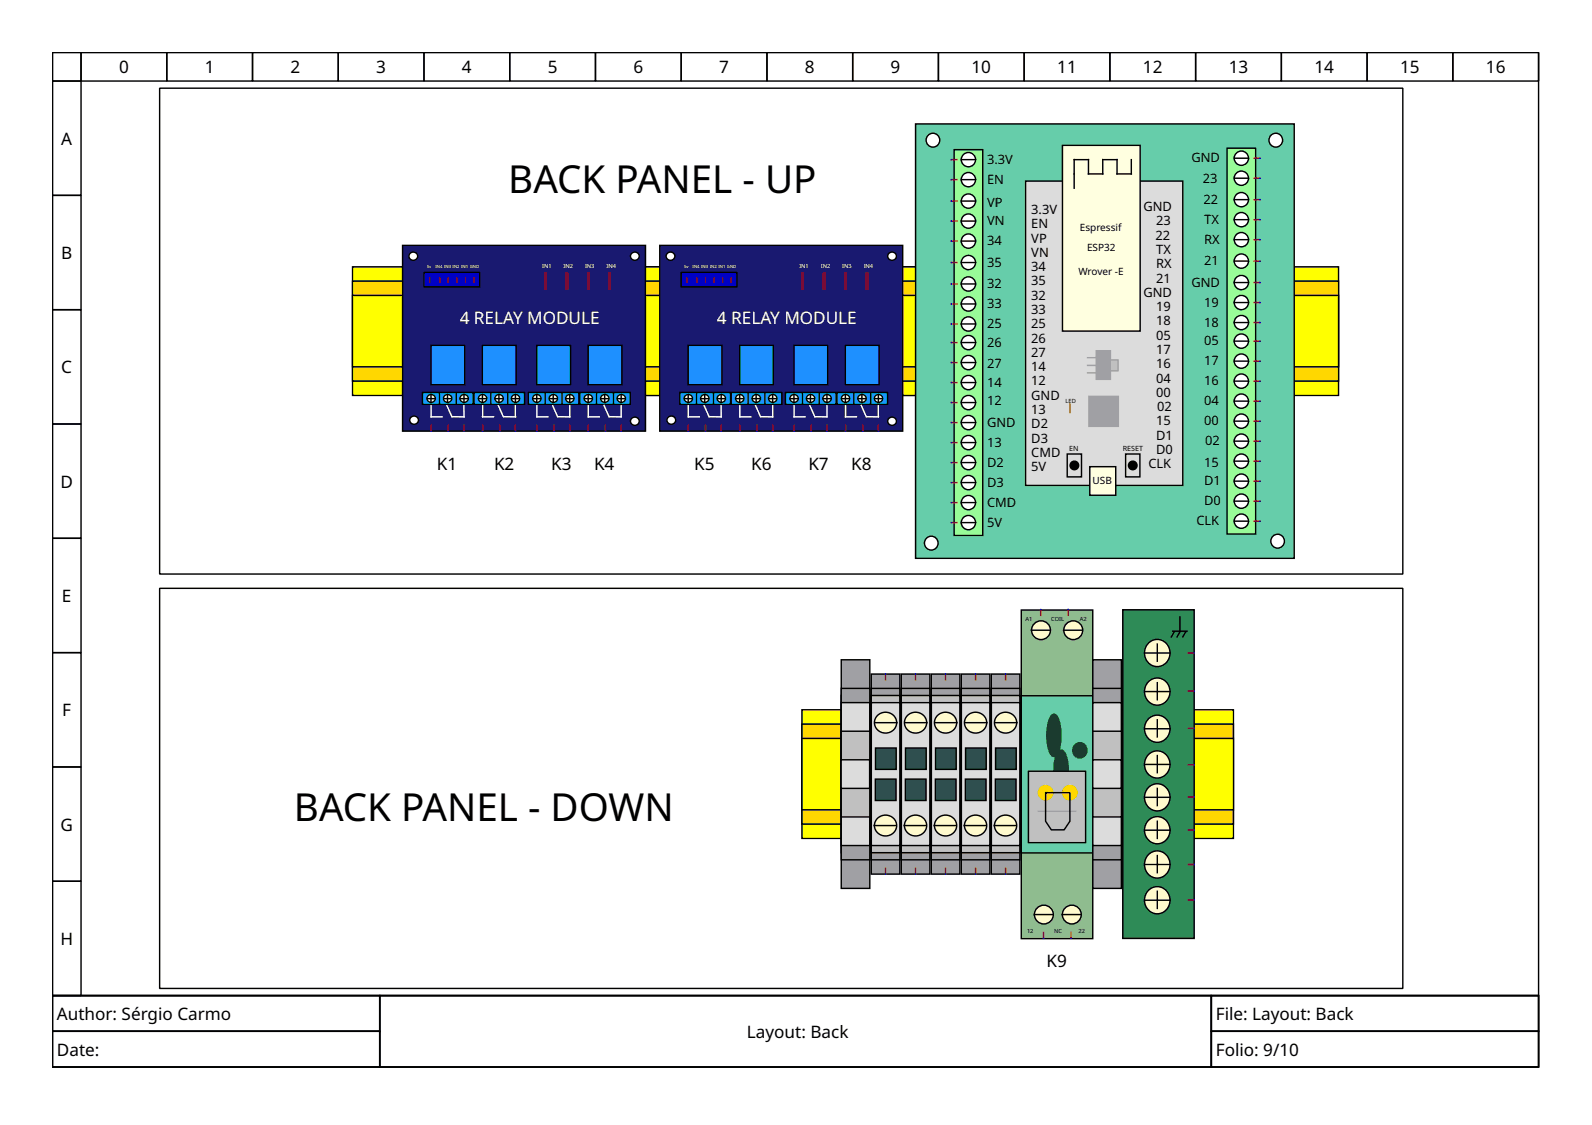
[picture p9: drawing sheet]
<svg xmlns="http://www.w3.org/2000/svg" width="297mm" height="210mm" viewBox="0 0 297 210" stroke-linecap="round" stroke-linejoin="round" font-family="sans-serif">
<g fill="none" stroke="#000" stroke-width=".27">
<path d="M9.8 9.8h277.3v176h-277.3zM9.8 9.8h5.3v5.3h-5.3zM9.8 15.1h5.3v21.4h-5.3zM15.1 9.8h16v5.3h-16zM31.1 9.8h16v5.3h-16zM47.1 9.8h16v5.3h-16zM63.1 9.8h16v5.3h-16zM79.1 9.8h16v5.3h-16zM95.1 9.8h16v5.3h-16zM111.1 9.8h16v5.3h-16zM127.1 9.8h16v5.3h-16zM143.1 9.8h16v5.3h-16z"/>
<path d="M159.1 9.8h16v5.3h-16zM175.1 9.8h16v5.3h-16zM191.1 9.8h16v5.3h-16zM207.1 9.8h16v5.3h-16zM223.1 9.8h16v5.3h-16zM239.1 9.8h16v5.3h-16zM255.1 9.8h16v5.3h-16zM271.1 9.8h16v5.3h-16zM9.8 36.5h5.3v21.3h-5.3zM9.8 57.8h5.3v21.3h-5.3zM9.8 79.1h5.3v21.3h-5.3zM9.8 100.4h5.3v21.4h-5.3z"/>
<path d="M9.8 121.8h5.3v21.3h-5.3zM9.8 143.1h5.3v21.3h-5.3zM9.8 164.4h5.3v21.4h-5.3zM9.8 185.8h277.3v13.3h-277.3zM9.8 185.8h61v6.6h-61zM9.8 192.4h61v6.7h-61zM70.8 185.8h155.2v13.3h-155.2zM226 185.8h61.1v6.6h-61.1zM226 192.4h61.1v6.7h-61.1z"/>
</g>
<path d="M113.8 49.8h135.9v24h-135.9z" fill-rule="evenodd" fill="#ff0" stroke="#000" stroke-width=".27"/>
<path d="M113.8 52.4h135.9v18.7h-135.9z" fill-rule="evenodd" fill="#ffd700" stroke="#000" stroke-width=".27"/>
<path d="M113.8 55.1h135.9v13.3h-135.9z" fill-rule="evenodd" fill="#ff0" stroke="#000" stroke-width=".27"/>
<path d="M29.8 16.5h231.9v90.6h-231.9zM29.8 109.8h231.9v74.6h-231.9z" fill="none" stroke="#000" stroke-width=".27"/>
<path d="M65.8 49.8h136v24h-136z" fill-rule="evenodd" fill="#ff0" stroke="#000" stroke-width=".27"/>
<path d="M65.8 52.4h136v18.7h-136z" fill-rule="evenodd" fill="#ffd700" stroke="#000" stroke-width=".27"/>
<g fill="#ff0" stroke="#000" stroke-width=".27">
<path d="M65.8 55.1h136v13.3h-136z" fill-rule="evenodd"/>
<path d="M149.6 132.4h80.5v24h-80.5z" fill-rule="evenodd"/>
</g>
<path d="M149.6 135.1h80.5v18.7h-80.5z" fill-rule="evenodd" fill="#ffd700" stroke="#000" stroke-width=".27"/>
<path d="M149.6 137.8h80.5v13.3h-80.5z" fill-rule="evenodd" fill="#ff0" stroke="#000" stroke-width=".27"/>
<path d="M209.5 113.8h13.3v61.3h-13.3z" fill-rule="evenodd" fill="#2e8b57" stroke="#000" stroke-width=".27"/>
<g fill="#fffacd" stroke="#000" stroke-width=".27">
<path d="M214.4 119.9a2.49 2.49 0 0 1 3.6 .7 2.49 2.49 0 0 1-1 3.5 2.5 2.5 0 0 1-3.2-1 2.5 2.5 0 0 1 .6-3.2z" fill-rule="evenodd"/>
<path d="M214.4 127.1a2.49 2.49 0 0 1 3.6 .7 2.49 2.49 0 0 1-1 3.5 2.5 2.5 0 0 1-3.2-1 2.5 2.5 0 0 1 .6-3.2z" fill-rule="evenodd"/>
<path d="M214.4 146.8a2.49 2.49 0 0 1 3.6 .7 2.49 2.49 0 0 1-1 3.5 2.5 2.5 0 0 1-3.2-1 2.5 2.5 0 0 1 .6-3.2z" fill-rule="evenodd"/>
<path d="M214.4 152.9a2.49 2.49 0 0 1 3.6 .8 2.49 2.49 0 0 1-1 3.5 2.5 2.5 0 0 1-3.2-1 2.5 2.5 0 0 1 .6-3.3z" fill-rule="evenodd"/>
<path d="M214.4 134a2.49 2.49 0 0 1 3.6 .7 2.49 2.49 0 0 1-1 3.5 2.5 2.5 0 0 1-3.2-1 2.5 2.5 0 0 1 .6-3.2z" fill-rule="evenodd"/>
</g>
<path d="M215.9 120.2v3.2" fill="none" stroke="#000" stroke-width=".27"/>
<g fill="#fffacd" stroke="#000" stroke-width=".27">
<path d="M214.4 159.3a2.49 2.49 0 0 1 3.6 .8 2.49 2.49 0 0 1-1 3.5 2.5 2.5 0 0 1-3.2-1 2.5 2.5 0 0 1 .6-3.3z" fill-rule="evenodd"/>
<path d="M214.4 166a2.49 2.49 0 0 1 3.6 .7 2.49 2.49 0 0 1-1 3.5 2.5 2.5 0 0 1-3.2-1 2.5 2.5 0 0 1 .6-3.2z" fill-rule="evenodd"/>
<path d="M214.4 140.7a2.49 2.49 0 0 1 3.6 .7 2.49 2.49 0 0 1-1 3.5 2.5 2.5 0 0 1-3.2-1 2.5 2.5 0 0 1 .6-3.2z" fill-rule="evenodd"/>
</g>
<path d="M190.6 113.8h13.3v61.3h-13.3z" fill-rule="evenodd" fill="#8fbc8f" stroke="#000" stroke-width=".27"/>
<path d="M213.7 121.8h4.6M215.9 141v3.2M215.9 147.1v3.2M215.9 153.2v3.2M215.9 159.6v3.2M215.9 166.3v3.2" fill="none" stroke="#000" stroke-width=".27"/>
<path d="M157 129.8h5.3v29.3h-5.3z" fill-rule="evenodd" fill="#c0c0c0" stroke="#000" stroke-width=".27"/>
<path d="M213.7 129h4.6M213.7 136h4.6M215.9 127.4v3.2M215.9 134.3v3.2M213.7 148.8h4.6M213.7 142.6h4.6M213.7 154.9h4.6M213.7 168h4.6M213.7 161.3h4.6" fill="none" stroke="#000" stroke-width=".27"/>
<g fill="#a0a0a4" stroke="#000" stroke-width=".27">
<path d="M157 123.1h5.3v42.7h-5.3z" fill-rule="evenodd"/>
<path d="M157 128.4h5.3v32h-5.3z" fill-rule="evenodd"/>
</g>
<path d="M203.9 129.8h5.3v29.3h-5.3z" fill-rule="evenodd" fill="#c0c0c0" stroke="#000" stroke-width=".27"/>
<path d="M162.6 125.8h5.3v37.3h-5.3z" fill-rule="evenodd" fill="#a0a0a4" stroke="#000" stroke-width=".27"/>
<path d="M190.6 129.8h13.3v29.3h-13.3z" fill-rule="evenodd" fill="#66cdaa" stroke="#000" stroke-width=".27"/>
<g fill="#a0a0a4" stroke="#000" stroke-width=".27">
<path d="M203.9 123.1h5.3v42.7h-5.3z" fill-rule="evenodd"/>
<path d="M179.4 125.8h5.3v37.3h-5.3z" fill-rule="evenodd"/>
<path d="M203.9 128.4h5.3v32h-5.3z" fill-rule="evenodd"/>
</g>
<circle cx="194.8" cy="170.6" r="1.76" fill="#fffacd" stroke="#000" stroke-width=".27"/>
<g fill="#a0a0a4" stroke="#000" stroke-width=".27">
<path d="M173.8 125.8h5.3v37.3h-5.3z" fill-rule="evenodd"/>
<path d="M168.2 125.8h5.3v37.3h-5.3z" fill-rule="evenodd"/>
</g>
<circle cx="194.2" cy="117.6" r="1.76" fill="#fffacd" stroke="#000" stroke-width=".27"/>
<path d="M185 125.8h5.3v37.3h-5.3z" fill-rule="evenodd" fill="#a0a0a4" stroke="#000" stroke-width=".27"/>
<circle cx="200.3" cy="117.6" r="1.76" fill="#fffacd" stroke="#000" stroke-width=".27"/>
<path d="M185 128.4h5.3v32h-5.3z" fill-rule="evenodd" fill="#a0a0a4" stroke="#000" stroke-width=".27"/>
<path d="M198.4 117.6h3.4" fill="none" stroke="#000" stroke-width=".27"/>
<path d="M162.6 128.4h5.3v32h-5.3z" fill-rule="evenodd" fill="#a0a0a4" stroke="#000" stroke-width=".27"/>
<circle cx="200" cy="170.6" r="1.76" fill="#fffacd" stroke="#000" stroke-width=".27"/>
<path d="M192.4 117.6h3.4" fill="none" stroke="#000" stroke-width=".27"/>
<path d="M173.8 128.4h5.3v32h-5.3z" fill-rule="evenodd" fill="#a0a0a4" stroke="#000" stroke-width=".27"/>
<path d="M193 170.6h3.4" fill="none" stroke="#000" stroke-width=".27"/>
<g fill="#a0a0a4" stroke="#000" stroke-width=".27">
<path d="M179.4 128.4h5.3v32h-5.3z" fill-rule="evenodd"/>
<path d="M168.2 128.4h5.3v32h-5.3z" fill-rule="evenodd"/>
</g>
<path d="M198.2 170.6h3.4" fill="none" stroke="#000" stroke-width=".27"/>
<g fill="#c0c0c0" stroke="#000" stroke-width=".27">
<path d="M168.2 129.8h5.3v29.3h-5.3z" fill-rule="evenodd"/>
<path d="M162.6 129.8h5.3v29.3h-5.3z" fill-rule="evenodd"/>
<path d="M185 129.8h5.3v29.3h-5.3z" fill-rule="evenodd"/>
<path d="M179.4 129.8h5.3v29.3h-5.3z" fill-rule="evenodd"/>
<path d="M173.8 129.8h5.3v29.3h-5.3z" fill-rule="evenodd"/>
</g>
<g fill="#dcdcdc" stroke="#000" stroke-width=".27">
<path d="M168.2 131.1h5.3v26.7h-5.3z" fill-rule="evenodd"/>
<path d="M185 131.1h5.3v26.7h-5.3z" fill-rule="evenodd"/>
<path d="M173.8 131.1h5.3v26.7h-5.3z" fill-rule="evenodd"/>
<path d="M179.4 131.1h5.3v26.7h-5.3z" fill-rule="evenodd"/>
<path d="M162.6 131.1h5.3v26.7h-5.3z" fill-rule="evenodd"/>
</g>
<g fill="#2f4f4f" stroke="#000" stroke-width=".27">
<path d="M180.2 139.6h3.8v3.9h-3.8z" fill-rule="evenodd"/>
<path d="M169 139.6h3.8v3.9h-3.8z" fill-rule="evenodd"/>
<path d="M185.8 139.6h3.8v3.9h-3.8z" fill-rule="evenodd"/>
<path d="M163.4 139.6h3.8v3.9h-3.8z" fill-rule="evenodd"/>
<path d="M174.6 139.6h3.8v3.9h-3.8z" fill-rule="evenodd"/>
<path d="M174.5 145.4h3.9v4h-3.9z" fill-rule="evenodd"/>
<path d="M163.3 145.4h3.9v4h-3.9z" fill-rule="evenodd"/>
<path d="M168.9 145.4h3.9v4h-3.9z" fill-rule="evenodd"/>
<path d="M185.7 145.4h3.9v4h-3.9z" fill-rule="evenodd"/>
<path d="M180.1 145.4h3.9v4h-3.9z" fill-rule="evenodd"/>
</g>
<g fill="#fffacd" stroke="#000" stroke-width=".27">
<path d="M163.8 152.7a2 2 0 0 1 3 0 2 2 0 0 1-.5 3 1.99 1.99 0 0 1-2.6-.4 1.99 1.99 0 0 1 .1-2.6z" fill-rule="evenodd"/>
<path d="M186.2 152.7a2 2 0 0 1 3 0 2 2 0 0 1-.5 3 1.99 1.99 0 0 1-2.6-.4 1.99 1.99 0 0 1 .1-2.6z" fill-rule="evenodd"/>
<path d="M175 152.7a2 2 0 0 1 3 0 2 2 0 0 1-.5 3 1.99 1.99 0 0 1-2.6-.4 1.99 1.99 0 0 1 .1-2.6z" fill-rule="evenodd"/>
<path d="M169.4 152.7a2 2 0 0 1 3 0 2 2 0 0 1-.5 3 1.99 1.99 0 0 1-2.6-.4 1.99 1.99 0 0 1 .1-2.6z" fill-rule="evenodd"/>
<path d="M180.6 152.7a2 2 0 0 1 3 0 2 2 0 0 1-.5 3 1.99 1.99 0 0 1-2.6-.4 1.99 1.99 0 0 1 .1-2.6z" fill-rule="evenodd"/>
</g>
<path d="M163.1 154h4M168.7 154h4M174.3 154h4M179.9 154h4M185.5 154h4" fill="none" stroke="#000" stroke-width=".27"/>
<g fill="#fffacd" stroke="#000" stroke-width=".27">
<path d="M175 133.5a2 2 0 0 1 3 0 2 2 0 0 1-.5 3 1.99 1.99 0 0 1-2.6-.4 1.99 1.99 0 0 1 .1-2.6z" fill-rule="evenodd"/>
<path d="M180.6 133.5a2 2 0 0 1 3 0 2 2 0 0 1-.5 3 1.99 1.99 0 0 1-2.6-.4 1.99 1.99 0 0 1 .1-2.6z" fill-rule="evenodd"/>
</g>
<g fill="#dcdcdc" stroke="#000" stroke-width=".27">
<path d="M157 131.1h5.3v26.7h-5.3z" fill-rule="evenodd"/>
<path d="M203.9 131.1h5.3v26.7h-5.3z" fill-rule="evenodd"/>
</g>
<g fill="#fffacd" stroke="#000" stroke-width=".27">
<path d="M169.4 133.5a2 2 0 0 1 3 0 2 2 0 0 1-.5 3 1.99 1.99 0 0 1-2.6-.4 1.99 1.99 0 0 1 .1-2.6z" fill-rule="evenodd"/>
<path d="M163.8 133.5a2 2 0 0 1 3 0 2 2 0 0 1-.5 3 1.99 1.99 0 0 1-2.6-.4 1.99 1.99 0 0 1 .1-2.6z" fill-rule="evenodd"/>
<path d="M186.2 133.5a2 2 0 0 1 3 0 2 2 0 0 1-.5 3 1.99 1.99 0 0 1-2.6-.4 1.99 1.99 0 0 1 .1-2.6z" fill-rule="evenodd"/>
</g>
<path d="M163.4 134.8h4M169 134.8h4M174.6 134.8h4M180.2 134.8h4M185.8 134.8h4" fill="none" stroke="#000" stroke-width=".27"/>
<path d="M197.4 140.3l.6-.4a1.55 1.55 0 0 1 1 1.4 7.5 7.5 0 0 1-.4 5.4l-.6 .4a1.55 1.55 0 0 1-1.1-1.3 7.5 7.5 0 0 1 .5-5.5z" fill-rule="evenodd" fill="#006400" stroke="#006400" stroke-width=".27"/>
<path d="M191.9 143.9h10.7v13.3h-10.7z" fill-rule="evenodd" fill="#c0c0c0" stroke="#000" stroke-width=".27"/>
<g fill="#ffd700" stroke="#ffa500" stroke-width=".27">
<circle cx="195.1" cy="147.9" r="1.33"/>
<circle cx="199.6" cy="147.9" r="1.33"/>
</g>
<path d="M193.8 151.4h6.9" fill="none" stroke="#a0a0a4" stroke-width=".27"/>
<path d="M195.1 147.9h4.5v5.3l-1 1.6h-2.4l-1.1-1.6v-5.3h.3z" fill="none" stroke="#000" stroke-width=".27"/>
<g fill="#006400" stroke="#006400" stroke-width=".27">
<path d="M196.3 133.4l.3-.1a1.67 1.67 0 0 1 1.1 1.4 9.1 9.1 0 0 1-.5 6.1l-.6 .4a1.67 1.67 0 0 1-1-1.5 9.1 9.1 0 0 1 .5-6z" fill-rule="evenodd"/>
<path d="M200.7 138.8a1.38 1.38 0 0 1 2.1 1.2 1.38 1.38 0 0 1-2.1 1.2 1.5 1.5 0 0 1 0-2.4z" fill-rule="evenodd"/>
</g>
<path d="M203.9 136.4h5.3v16h-5.3z" fill-rule="evenodd" fill="#c0c0c0" stroke="#000" stroke-width=".27"/>
<path d="M203.9 141.8h5.3v5.3h-5.3z" fill-rule="evenodd" fill="#dcdcdc" stroke="#000" stroke-width=".27"/>
<path d="M157 136.4h5.3v16h-5.3z" fill-rule="evenodd" fill="#c0c0c0" stroke="#000" stroke-width=".27"/>
<path d="M156.9 141.8h5.4v5.3h-5.4z" fill-rule="evenodd" fill="#dcdcdc" stroke="#000" stroke-width=".27"/>
<path d="M218.8 117.8h2.7M219.1 117.9l-.5 .9M220.2 115.1v2.7M220.2 117.9l-.6 .9M221.3 117.9l-.6 .9" fill="none" stroke="#000" stroke-width=".27"/>
<g fill="none" stroke="#f00" stroke-width=".27">
<path d="M194.2 113.7v1.1M199.3 113.7v1.1M165.2 125.8v1M170.8 125.8v1M176.4 125.8v1M182 125.8v1M187.6 125.8v1M221.7 121.8h1.1M221.7 135.9h1.1M221.7 129h1.1M221.7 148.7h1.1M221.7 142.7h1.1"/>
<path d="M221.8 154.9h1M165.2 162v1.1M170.8 162v1.1M176.4 162v1.1M182 162v1.1M187.6 162v1.1M194.7 174v1.1M199.8 174v1M221.7 167.9h1.1M221.8 161.3h1"/>
</g>
<g fill="none" stroke="#00f" stroke-width=".27">
<path d="M194.2 113.7h.1M199.3 113.7h.1M165.2 125.8h.1M170.8 125.8h.1M176.4 125.8h.1M182 125.8h.1M187.6 125.8h.1M222.8 121.8h.1M222.8 129h.1M222.8 135.9h.1M222.8 142.7h.1M222.8 148.7h.1"/>
<path d="M222.8 154.9h.1M165.2 163.1h.1M170.8 163.1h.1M176.4 163.1h.1M182 163.1h.1M187.6 163.1h.1M194.7 175.1h.1M199.8 175h.1M222.8 167.9h.1M222.8 161.3h.1"/>
</g>
<path d="M123.1 45.8h45.3v34.6h-45.3z" fill-rule="evenodd" fill="#191970" stroke="#000" stroke-width=".27"/>
<path d="M131.4 75.6l.9 2.2M138 75.1v2.7M141 75.6l.9 2.2M144.2 75.1v2.7M151.1 75.6l.9 2.2M154.3 75.1v2.7M163.9 75.1v2.7" fill="none" stroke="#fff" stroke-width=".27"/>
<path d="M126.8 73.2h9.5v2.2h-9.5z" fill-rule="evenodd" fill="#00bfff" stroke="#000" stroke-width=".27"/>
<path d="M157.8 75.1v2.7" fill="none" stroke="#fff" stroke-width=".27"/>
<path d="M136.4 73.2h9.5v2.2h-9.5z" fill-rule="evenodd" fill="#00bfff" stroke="#000" stroke-width=".27"/>
<path d="M148.2 75.1v2.7" fill="none" stroke="#fff" stroke-width=".27"/>
<g fill="#fff" stroke="#000" stroke-width=".27">
<circle cx="125.1" cy="47.8" r=".8"/>
<circle cx="166.5" cy="47.8" r=".8"/>
</g>
<g fill="#00bfff" stroke="#000" stroke-width=".27">
<path d="M156.2 73.2h9.4v2.2h-9.4z" fill-rule="evenodd"/>
<path d="M146.6 73.2h9.4v2.2h-9.4z" fill-rule="evenodd"/>
</g>
<circle cx="166.5" cy="78.6" r=".8" fill="#fff" stroke="#000" stroke-width=".27"/>
<g fill="#1e90ff" stroke="#000" stroke-width=".27">
<path d="M128.4 64.4h6.3v7.4h-6.3z" fill-rule="evenodd"/>
<path d="M148.1 64.4h6.3v7.4h-6.3z" fill-rule="evenodd"/>
<path d="M138 64.4h6.3v7.4h-6.3z" fill-rule="evenodd"/>
</g>
<path d="M150.2 77.8h-2" fill="none" stroke="#fff" stroke-width=".27"/>
<path d="M157.7 64.4h6.3v7.4h-6.3z" fill-rule="evenodd" fill="#1e90ff" stroke="#000" stroke-width=".27"/>
<path d="M140.1 77.8h-2.1M159.8 77.8h-2" fill="none" stroke="#fff" stroke-width=".27"/>
<g fill="#ffffe0" stroke="#000" stroke-width=".27">
<circle cx="134.6" cy="74.3" r=".77"/>
<circle cx="144.2" cy="74.3" r=".77"/>
<circle cx="154.3" cy="74.3" r=".77"/>
<circle cx="163.9" cy="74.3" r=".77"/>
<circle cx="151.3" cy="74.3" r=".77"/>
</g>
<path d="M142 77.7l2.2 .1" fill="none" stroke="#fff" stroke-width=".27"/>
<circle cx="160.9" cy="74.3" r=".77" fill="#ffffe0" stroke="#000" stroke-width=".27"/>
<path d="M152.1 77.7l2.2 .1M161.7 77.7l2.2 .1" fill="none" stroke="#fff" stroke-width=".27"/>
<g fill="#ffffe0" stroke="#000" stroke-width=".27">
<circle cx="141.1" cy="74.3" r=".77"/>
<circle cx="131.5" cy="74.3" r=".77"/>
</g>
<g fill="none" stroke="#000" stroke-width=".27">
<path d="M130 73.2v2.2M130.8 74.4h1.3M131.5 73.6v1.4M133.1 73.2v2.2M133.9 74.4h1.3M134.6 73.6v1.4M139.6 73.2v2.2M140.4 74.4h1.3M141.1 73.6v1.4M142.7 73.2v2.2M143.5 74.4h1.3M144.2 73.6v1.4"/>
<path d="M149.7 73.2v2.2M150.5 74.4h1.4M151.2 73.6v1.4M152.9 73.2v2.2M153.6 74.4h1.4M154.3 73.6v1.4M159.3 73.2v2.2M160.1 74.4h1.4M160.8 73.6v1.4M162.5 73.2v2.2M163.2 74.4h1.3M163.9 73.6v1.4"/>
</g>
<path d="M160.7 75.6l.9 2.2" fill="none" stroke="#fff" stroke-width=".27"/>
<g fill="#ffffe0" stroke="#000" stroke-width=".27">
<circle cx="138.1" cy="74.3" r=".77"/>
<circle cx="157.8" cy="74.3" r=".77"/>
<circle cx="148.2" cy="74.3" r=".77"/>
<circle cx="128.5" cy="74.3" r=".77"/>
</g>
<path d="M127.7 74.4h1.4M128.4 73.6v1.4M137.3 74.4h1.4M138 73.6v1.4M147.4 74.4h1.4M148.1 73.6v1.4M157 74.4h1.4M157.7 73.6v1.4" fill="none" stroke="#000" stroke-width=".27"/>
<path d="M128.4 75.7v2.1h2.1M134.5 75.7l.1 2.1-2.2-.1" fill="none" stroke="#fff" stroke-width=".27"/>
<circle cx="125.3" cy="78.4" r=".8" fill="#fff" stroke="#000" stroke-width=".27"/>
<path d="M127.1 50.8h10.4v2.7h-10.4z" fill-rule="evenodd" fill="#00f" stroke="#000" stroke-width=".27"/>
<path d="M149.8 51.1v2.7M153.8 51.1v2.7M157.8 51.1v2.7M161.8 51.1v2.7" fill="none" stroke="#f00" stroke-width=".53"/>
<g fill="none" stroke="#f00" stroke-width=".27">
<path d="M128.2 51.6v1.1M130 51.6v1.1M131.6 51.6v1.1M133.2 51.6v1.1M134.8 51.6v1.1M136.4 51.6v1.1M128.4 79.4v1M131.6 79.4v1M134.6 79.4v1M138 79.4v1M141.2 79.4v1M144.2 79.4v1"/>
<path d="M148.2 79.4v1M151.4 79.4v1M154.3 79.4v1M157.8 79.4v1M161 79.4v1M163.9 79.4v1"/>
</g>
<g fill="none" stroke="#00f" stroke-width=".27">
<path d="M128.2 51.6h.1M130 51.6h.1M131.6 51.6h.1M133.2 51.6h.1M134.8 51.6h.1M136.4 51.6h.1M128.4 80.4h.1M131.6 80.4h.1M134.6 80.4h.1M138 80.4h.1M141.2 80.4h.1M144.2 80.4h.1"/>
<path d="M148.2 80.4h.1M151.4 80.4h.1M154.3 80.4h.1M157.8 80.4h.1M161 80.4h.1M163.9 80.4h.1"/>
</g>
<path d="M75.1 45.8h45.3v34.6h-45.3z" fill-rule="evenodd" fill="#191970" stroke="#000" stroke-width=".27"/>
<path d="M83.4 75.6l.9 2.2M90 75.1v2.7M93 75.6l.9 2.2M96.2 75.1v2.7M103.1 75.6l.9 2.2M106.3 75.1v2.7M115.9 75.1v2.7" fill="none" stroke="#fff" stroke-width=".27"/>
<path d="M78.8 73.2h9.5v2.2h-9.5z" fill-rule="evenodd" fill="#00bfff" stroke="#000" stroke-width=".27"/>
<path d="M109.8 75.1v2.7" fill="none" stroke="#fff" stroke-width=".27"/>
<path d="M88.4 73.2h9.5v2.2h-9.5z" fill-rule="evenodd" fill="#00bfff" stroke="#000" stroke-width=".27"/>
<path d="M100.2 75.1v2.7" fill="none" stroke="#fff" stroke-width=".27"/>
<g fill="#fff" stroke="#000" stroke-width=".27">
<circle cx="77.1" cy="47.8" r=".8"/>
<circle cx="118.5" cy="47.8" r=".8"/>
</g>
<g fill="#00bfff" stroke="#000" stroke-width=".27">
<path d="M108.2 73.2h9.4v2.2h-9.4z" fill-rule="evenodd"/>
<path d="M98.6 73.2h9.4v2.2h-9.4z" fill-rule="evenodd"/>
</g>
<circle cx="118.5" cy="78.6" r=".8" fill="#fff" stroke="#000" stroke-width=".27"/>
<g fill="#1e90ff" stroke="#000" stroke-width=".27">
<path d="M80.4 64.4h6.3v7.4h-6.3z" fill-rule="evenodd"/>
<path d="M100.1 64.4h6.3v7.4h-6.3z" fill-rule="evenodd"/>
<path d="M90 64.4h6.3v7.4h-6.3z" fill-rule="evenodd"/>
</g>
<path d="M102.2 77.8h-2" fill="none" stroke="#fff" stroke-width=".27"/>
<path d="M109.7 64.4h6.3v7.4h-6.3z" fill-rule="evenodd" fill="#1e90ff" stroke="#000" stroke-width=".27"/>
<path d="M92.1 77.8h-2.1M111.8 77.8h-2" fill="none" stroke="#fff" stroke-width=".27"/>
<g fill="#ffffe0" stroke="#000" stroke-width=".27">
<circle cx="86.6" cy="74.3" r=".77"/>
<circle cx="96.2" cy="74.3" r=".77"/>
<circle cx="106.3" cy="74.3" r=".77"/>
<circle cx="115.9" cy="74.3" r=".77"/>
<circle cx="103.3" cy="74.3" r=".77"/>
</g>
<path d="M94 77.7l2.2 .1" fill="none" stroke="#fff" stroke-width=".27"/>
<circle cx="112.9" cy="74.3" r=".77" fill="#ffffe0" stroke="#000" stroke-width=".27"/>
<path d="M104.1 77.7l2.2 .1M113.7 77.7l2.2 .1" fill="none" stroke="#fff" stroke-width=".27"/>
<g fill="#ffffe0" stroke="#000" stroke-width=".27">
<circle cx="93.1" cy="74.3" r=".77"/>
<circle cx="83.5" cy="74.3" r=".77"/>
</g>
<g fill="none" stroke="#000" stroke-width=".27">
<path d="M82 73.2v2.2M82.8 74.4h1.4M83.5 73.6v1.4M85.1 73.2v2.2M85.9 74.4h1.3M86.6 73.6v1.4M91.6 73.2v2.2M92.4 74.4h1.4M93.1 73.6v1.4M94.7 73.2v2.2M95.5 74.4h1.3M96.2 73.6v1.4"/>
<path d="M101.7 73.2v2.2M102.5 74.4h1.4M103.2 73.6v1.4M104.9 73.2v2.2M105.6 74.4h1.4M106.3 73.6v1.4M111.3 73.2v2.2M112.1 74.4h1.4M112.8 73.6v1.4M114.5 73.2v2.2M115.2 74.4h1.4M115.9 73.6v1.4"/>
</g>
<path d="M112.7 75.6l.9 2.2" fill="none" stroke="#fff" stroke-width=".27"/>
<g fill="#ffffe0" stroke="#000" stroke-width=".27">
<circle cx="90.1" cy="74.3" r=".77"/>
<circle cx="109.8" cy="74.3" r=".77"/>
<circle cx="100.2" cy="74.3" r=".77"/>
<circle cx="80.5" cy="74.3" r=".77"/>
</g>
<path d="M79.7 74.4h1.4M80.4 73.6v1.4M89.3 74.4h1.4M90 73.6v1.4M99.4 74.4h1.4M100.1 73.6v1.4M109 74.4h1.4M109.7 73.6v1.4" fill="none" stroke="#000" stroke-width=".27"/>
<path d="M80.4 75.7v2.1h2.1M86.6 75.7v2.1l-2.2-.1" fill="none" stroke="#fff" stroke-width=".27"/>
<circle cx="77.3" cy="78.4" r=".8" fill="#fff" stroke="#000" stroke-width=".27"/>
<path d="M79.1 50.8h10.4v2.7h-10.4z" fill-rule="evenodd" fill="#00f" stroke="#000" stroke-width=".27"/>
<path d="M101.8 51.1v2.7M105.8 51.1v2.7M109.8 51.1v2.7M113.8 51.1v2.7" fill="none" stroke="#f00" stroke-width=".53"/>
<g fill="none" stroke="#f00" stroke-width=".27">
<path d="M80.2 51.6v1.1M82 51.6v1.1M83.6 51.6v1.1M85.2 51.6v1.1M86.8 51.6v1.1M88.4 51.6v1.1M80.4 79.4v1M83.6 79.4v1M86.6 79.4v1M90 79.4v1M93.2 79.4v1M96.2 79.4v1"/>
<path d="M100.2 79.4v1M103.4 79.4v1M106.3 79.4v1M109.8 79.4v1M113 79.4v1M115.9 79.4v1"/>
</g>
<g fill="none" stroke="#00f" stroke-width=".27">
<path d="M80.2 51.6h.1M82 51.6h.1M83.6 51.6h.1M85.2 51.6h.1M86.8 51.6h.1M88.4 51.6h.1M80.4 80.4h.1M83.6 80.4h.1M86.6 80.4h.1M90 80.4h.1M93.2 80.4h.1M96.2 80.4h.1"/>
<path d="M100.2 80.4h.1M103.4 80.4h.1M106.3 80.4h.1M109.8 80.4h.1M113 80.4h.1M115.9 80.4h.1"/>
</g>
<path d="M170.8 23.1h70.7v81.1h-70.7z" fill-rule="evenodd" fill="#66cdaa" stroke="#000" stroke-width=".27"/>
<g fill="#fff" stroke="#000" stroke-width=".27">
<circle cx="238.4" cy="101" r="1.28"/>
<circle cx="238" cy="26.2" r="1.28"/>
<circle cx="173.7" cy="101.3" r="1.28"/>
</g>
<g fill="#98fb98" stroke="#000" stroke-width=".27">
<path d="M228.9 27.7h5.4v71.9h-5.4z" fill-rule="evenodd"/>
<path d="M178 27.9h5.4v72h-5.4z" fill-rule="evenodd"/>
</g>
<path d="M191.4 33.8h29.3v56.8h-29.3z" fill-rule="evenodd" fill="#dcdcdc" stroke="#000" stroke-width=".27"/>
<path d="M198.2 27.1h14.5v34.7h-14.5z" fill-rule="evenodd" fill="#ffffe0" stroke="#000" stroke-width=".27"/>
<circle cx="231.6" cy="86" r="1.33" fill="#fff" stroke="#000" stroke-width=".27"/>
<circle cx="211.4" cy="86.8" r=".8" fill="#000" stroke="#000" stroke-width=".27"/>
<path d="M204.5 65.4h2.7v5.4h-2.7z" fill-rule="evenodd" fill="#a0a0a4" stroke="#a0a0a4" stroke-width=".27"/>
<circle cx="180.7" cy="86.3" r="1.33" fill="#fff" stroke="#000" stroke-width=".27"/>
<path d="M203.2 73.9h5.5v5.6h-5.5z" fill-rule="evenodd" fill="#a0a0a4" stroke="#a0a0a4" stroke-width=".27"/>
<path d="M203.3 87.1h4.9v5.3h-4.9z" fill-rule="evenodd" fill="#ffffe0" stroke="#000" stroke-width=".27"/>
<circle cx="200.5" cy="86.8" r=".8" fill="#000" stroke="#000" stroke-width=".27"/>
<g fill="#fff" stroke="#000" stroke-width=".27">
<circle cx="231.6" cy="78.6" r="1.33"/>
<circle cx="180.7" cy="78.8" r="1.33"/>
<circle cx="231.6" cy="37.3" r="1.33"/>
</g>
<path d="M199.1 84.7h2.7v4.3h-2.7zM210 84.7h2.7v4.3h-2.7z" fill="none" stroke="#000" stroke-width=".27"/>
<g fill="#fff" stroke="#000" stroke-width=".27">
<circle cx="180.7" cy="37.5" r="1.33"/>
<circle cx="180.7" cy="60.4" r="1.33"/>
<circle cx="231.6" cy="60.2" r="1.33"/>
<circle cx="231.6" cy="63.6" r="1.33"/>
<circle cx="180.7" cy="63.9" r="1.33"/>
<circle cx="231.6" cy="56.4" r="1.33"/>
<circle cx="180.7" cy="56.7" r="1.33"/>
<circle cx="180.7" cy="67.6" r="1.33"/>
<circle cx="231.6" cy="67.4" r="1.33"/>
<circle cx="180.7" cy="71.4" r="1.33"/>
<circle cx="231.6" cy="71.1" r="1.33"/>
<circle cx="231.6" cy="93.5" r="1.33"/>
<circle cx="180.7" cy="93.8" r="1.33"/>
<circle cx="180.7" cy="75.1" r="1.33"/>
<circle cx="231.6" cy="74.8" r="1.33"/>
<circle cx="231.6" cy="48.7" r="1.33"/>
<circle cx="180.7" cy="49" r="1.33"/>
<circle cx="180.7" cy="33.5" r="1.33"/>
<circle cx="231.6" cy="33.3" r="1.33"/>
<circle cx="231.6" cy="89.8" r="1.33"/>
<circle cx="180.7" cy="90" r="1.33"/>
<circle cx="180.7" cy="97.5" r="1.33"/>
<circle cx="231.6" cy="97.2" r="1.33"/>
<circle cx="231.6" cy="52.7" r="1.33"/>
<circle cx="180.7" cy="53" r="1.33"/>
<circle cx="231.6" cy="41" r="1.33"/>
<circle cx="180.7" cy="41.3" r="1.33"/>
<circle cx="180.7" cy="82.6" r="1.33"/>
<circle cx="231.6" cy="82.3" r="1.33"/>
<circle cx="231.6" cy="44.7" r="1.33"/>
<circle cx="180.7" cy="45" r="1.33"/>
</g>
<g fill="none" stroke="#000" stroke-width=".27">
<path d="M179.4 37.5h2.6M179.4 33.5h2.6M230.3 37.3h2.6M230.3 33.3h2.6M179.4 45h2.6M179.4 53h2.6M179.4 41.3h2.6M179.4 56.7h2.6M179.4 49h2.6M230.3 44.7h2.6M230.3 52.7h2.6M230.3 41h2.6"/>
<path d="M230.3 56.4h2.6M230.3 48.7h2.6M179.4 60.4h2.6M179.4 63.9h2.6M179.4 71.4h2.6M179.4 75.1h2.6M179.4 67.6h2.6M179.4 78.8h2.6M230.3 60.2h2.6M230.3 63.6h2.6M230.3 71.1h2.6M230.3 74.8h2.6"/>
<path d="M230.3 67.4h2.6M230.3 78.6h2.6M179.4 86.3h2.6M179.4 90h2.6M179.4 97.5h2.6M179.4 82.6h2.6M179.4 93.8h2.6M230.3 86h2.6M230.3 89.8h2.6M230.3 97.2h2.6M230.3 82.3h2.6M230.3 93.5h2.6"/>
</g>
<g fill="#fff" stroke="#000" stroke-width=".27">
<circle cx="180.7" cy="29.8" r="1.33"/>
<circle cx="231.6" cy="29.5" r="1.33"/>
</g>
<path d="M179.4 29.8h2.6M211.1 29.8v2.7h-2.7v-2.7h-2.6v2.7h-2.7v-2.7h-2.7v5.3M230.3 29.5h2.6" fill="none" stroke="#000" stroke-width=".27"/>
<path d="M207.2 67.2h1.4v2h-1.4z" fill-rule="evenodd" fill="#c0c0c0" stroke="#a0a0a4" stroke-width=".27"/>
<path d="M202.9 66.7h1.5M202.9 68.2h1.5M202.9 69.6h1.5" fill="none" stroke="#a0a0a4" stroke-width=".27"/>
<path d="M199.6 75.4v1.6" fill="none" stroke="#f00" stroke-width=".27"/>
<circle cx="174.1" cy="26.2" r="1.28" fill="#fff" stroke="#000" stroke-width=".27"/>
<g fill="none" stroke="#f00" stroke-width=".27">
<path d="M177.5 29.8h1.1M177.5 37.5h1.1M177.5 33.5h1.1M234 37.3h1.1M234 29.5h1.1M234 33.3h1.1M177.5 56.7h1.1M177.5 53h1.1M177.5 45h1.1M177.5 49h1.1M177.5 41.3h1.1M234 48.7h1.1"/>
<path d="M234 56.4h1.1M234 52.7h1.1M234 41h1.1M234 44.7h1.1M177.5 63.9h1.1M177.5 60.4h1.1M177.5 75.1h1.1M177.5 71.4h1.1M177.5 78.8h1.1M177.5 67.6h1.1M234 71.1h1.1M234 67.4h1.1"/>
<path d="M234 60.2h1.1M234 78.6h1.1M234 63.6h1.1M234 74.8h1.1M177.5 93.8h1.1M177.5 82.6h1.1M177.5 90h1.1M177.5 86.3h1.1M177.5 97.5h1.1M234 97.2h1.1M234 89.8h1.1M234 93.5h1.1"/>
<path d="M234 86h1.1M234 82.3h1.1"/>
</g>
<g fill="none" stroke="#00f" stroke-width=".27">
<path d="M177.5 29.8h.1M177.5 33.5h.1M177.5 37.5h.1M235.1 29.5h.1M235.1 33.3h.1M235.1 37.3h.1M177.5 41.3h.1M177.5 45h.1M177.5 49h.1M177.5 53h.1M177.5 56.7h.1M235.1 41h.1"/>
<path d="M235.1 44.7h.1M235.1 48.7h.1M235.1 52.7h.1M235.1 56.4h.1M177.5 60.4h.1M177.5 63.9h.1M177.5 67.6h.1M177.5 71.4h.1M177.5 75.1h.1M177.5 78.8h.1M235.1 60.2h.1M235.1 63.6h.1"/>
<path d="M235.1 67.4h.1M235.1 71.1h.1M235.1 74.8h.1M235.1 78.6h.1M177.5 82.6h.1M177.5 86.3h.1M177.5 90h.1M177.5 93.8h.1M177.5 97.5h.1M235.1 82.3h.1M235.1 86h.1M235.1 89.8h.1"/>
<path d="M235.1 93.5h.1M235.1 97.2h.1"/>
</g>
<g font-size="7.2">
<text x="94.8" y="35.9">BACK PANEL - UP</text>
<text x="54.8" y="153.2">BACK PANEL - DOWN</text>
</g>
<g font-size="3.2">
<text x="22.2" y="13.7">0</text>
<text x="38.2" y="13.7">1</text>
<text x="54.2" y="13.7">2</text>
<text x="70.2" y="13.7">3</text>
<text x="86.2" y="13.7">4</text>
<text x="102.2" y="13.7">5</text>
<text x="118.2" y="13.7">6</text>
<text x="134.2" y="13.7">7</text>
<text x="150.2" y="13.7">8</text>
<text x="166.2" y="13.7">9</text>
<text x="181.3" y="13.7">10</text>
<text x="197.3" y="13.7">11</text>
<text x="213.3" y="13.7">12</text>
<text x="229.3" y="13.7">13</text>
<text x="245.2" y="13.7">14</text>
<text x="261.2" y="13.7">15</text>
<text x="277.2" y="13.7">16</text>
<text x="11.4" y="27">A</text>
<text x="11.4" y="48.3">B</text>
<text x="11.4" y="69.6">C</text>
<text x="81.5" y="87.6">K1</text>
<text x="92.2" y="87.6">K2</text>
<text x="102.8" y="87.6">K3</text>
<text x="110.8" y="87.6">K4</text>
<text x="129.5" y="87.6">K5</text>
<text x="140.2" y="87.6">K6</text>
<text x="150.8" y="87.6">K7</text>
<text x="158.8" y="87.6">K8</text>
<text x="11.3" y="91">D</text>
<text x="11.6" y="112.3">E</text>
<text x="11.6" y="133.6">F</text>
<text x="11.3" y="155">G</text>
<text x="11.3" y="176.3">H</text>
<text x="195.2" y="180.5">K9</text>
<text x="10.6" y="190.3">Author: Sérgio Carmo</text>
<text x="226.8" y="190.3">File: Layout: Back</text>
<text x="10.6" y="197">Date:</text>
<text x="139.4" y="193.6">Layout: Back</text>
<text x="226.8" y="197">Folio: 9/10</text>
</g>
<g font-size="3.2" fill="#fff">
<text x="85.8" y="60.4">4 RELAY MODULE</text>
<text x="133.8" y="60.4">4 RELAY MODULE</text>
</g>
<g font-size="2.4">
<text x="184.2" y="30.6">3.3V</text>
<text x="184.2" y="34.3">EN</text>
<text x="222.3" y="30.3">GND</text>
<text x="224.4" y="34.1">23</text>
<text x="184.2" y="38.6">VP</text>
<text x="192.4" y="39.9">3.3V</text>
<text x="213.3" y="39.4">GND</text>
<text x="224.6" y="38.1">22</text>
<text x="224.7" y="41.8">TX</text>
<text x="184.2" y="42.1">VN</text>
<text x="184.2" y="45.8">34</text>
<text x="192.4" y="45.2">VP</text>
<text x="192.4" y="47.9">VN</text>
<text x="192.4" y="42.6">EN</text>
<text x="215.6" y="44.7">22</text>
<text x="215.7" y="47.4">TX</text>
<text x="215.7" y="42.1">23</text>
<text x="224.7" y="45.5">RX</text>
<text x="184.2" y="53.8">32</text>
<text x="184.2" y="49.8">35</text>
<text x="192.4" y="53.2">35</text>
<text x="192.4" y="50.6">34</text>
<text x="215.7" y="52.7">21</text>
<text x="215.7" y="50">RX</text>
<text x="222.3" y="53.5">GND</text>
<text x="224.7" y="49.5">21</text>
<text x="184.2" y="57.5">33</text>
<text x="192.4" y="55.9">32</text>
<text x="192.4" y="58.6">33</text>
<text x="213.3" y="55.4">GND</text>
<text x="215.7" y="58">19</text>
<text x="224.7" y="57.2">19</text>
<text x="184.2" y="64.7">26</text>
<text x="184.2" y="61.2">25</text>
<text x="192.4" y="61.2">25</text>
<text x="192.4" y="63.9">26</text>
<text x="215.7" y="63.4">05</text>
<text x="215.7" y="60.7">18</text>
<text x="224.7" y="64.4">05</text>
<text x="224.7" y="61">18</text>
<text x="184.2" y="68.7">27</text>
<text x="192.4" y="66.6">27</text>
<text x="192.4" y="69.2">14</text>
<text x="192.4" y="71.9">12</text>
<text x="215.7" y="71.4">04</text>
<text x="215.7" y="68.7">16</text>
<text x="215.7" y="66">17</text>
<text x="224.7" y="71.9">16</text>
<text x="224.7" y="68.2">17</text>
<text x="184.2" y="75.6">12</text>
<text x="184.2" y="72.2">14</text>
<text x="192.4" y="74.6">GND</text>
<text x="192.4" y="77.2">13</text>
<text x="215.7" y="74">00</text>
<text x="215.9" y="76.7">02</text>
<text x="224.7" y="75.6">04</text>
<text x="184.2" y="83.4">13</text>
<text x="184.2" y="79.6">GND</text>
<text x="192.4" y="79.9">D2</text>
<text x="192.4" y="82.6">D3</text>
<text x="215.7" y="79.4">15</text>
<text x="215.7" y="82">D1</text>
<text x="224.7" y="79.4">00</text>
<text x="224.8" y="83.1">02</text>
<text x="184.2" y="87.1">D2</text>
<text x="192.4" y="87.9">5V</text>
<text x="192.4" y="85.2">CMD</text>
<text x="214.3" y="87.4">CLK</text>
<text x="215.7" y="84.7">D0</text>
<text x="224.7" y="87.1">15</text>
<text x="184.2" y="94.6">CMD</text>
<text x="184.2" y="90.8">D3</text>
<text x="224.7" y="94.3">D0</text>
<text x="224.7" y="90.6">D1</text>
<text x="184.2" y="98.3">5V</text>
<text x="223.2" y="98">CLK</text>
</g>
<g font-size="1.9">
<text x="201.5" y="43.1">Espressif</text>
<text x="202.8" y="46.8">ESP32</text>
<text x="201.2" y="51.4">Wrover -E</text>
<text x="203.9" y="90.3">USB</text>
</g>
<g font-size="1.3">
<text x="199.5" y="84.2">EN</text>
<text x="209.5" y="84.2">RESET</text>
</g>
<g font-size="1.1" fill="#fff">
<text x="101.2" y="50">IN1</text>
<text x="105.2" y="50">IN2</text>
<text x="109.2" y="50">IN3</text>
<text x="113.2" y="50">IN4</text>
<text x="149.2" y="50">IN1</text>
<text x="153.1" y="50">IN2</text>
<text x="157.1" y="50">IN3</text>
<text x="161.1" y="50">IN4</text>
</g>
<g font-size="1.1">
<text x="198.8" y="75.1">LED</text>
<text x="191.4" y="115.9">A1</text>
<text x="196.2" y="115.9">COIL</text>
<text x="201.5" y="115.9">A2</text>
<text x="191.6" y="174">12</text>
<text x="196.7" y="174">NC</text>
<text x="201.2" y="174">22</text>
</g>
<g font-size=".8" fill="#fff">
<text x="79.6" y="50">5v</text>
<text x="81.2" y="50">IN4 IN3 IN2 IN1 GND</text>
<text x="127.6" y="50">5v</text>
<text x="129.2" y="50">IN4 IN3 IN2 IN1 GND</text>
</g>
</svg>
